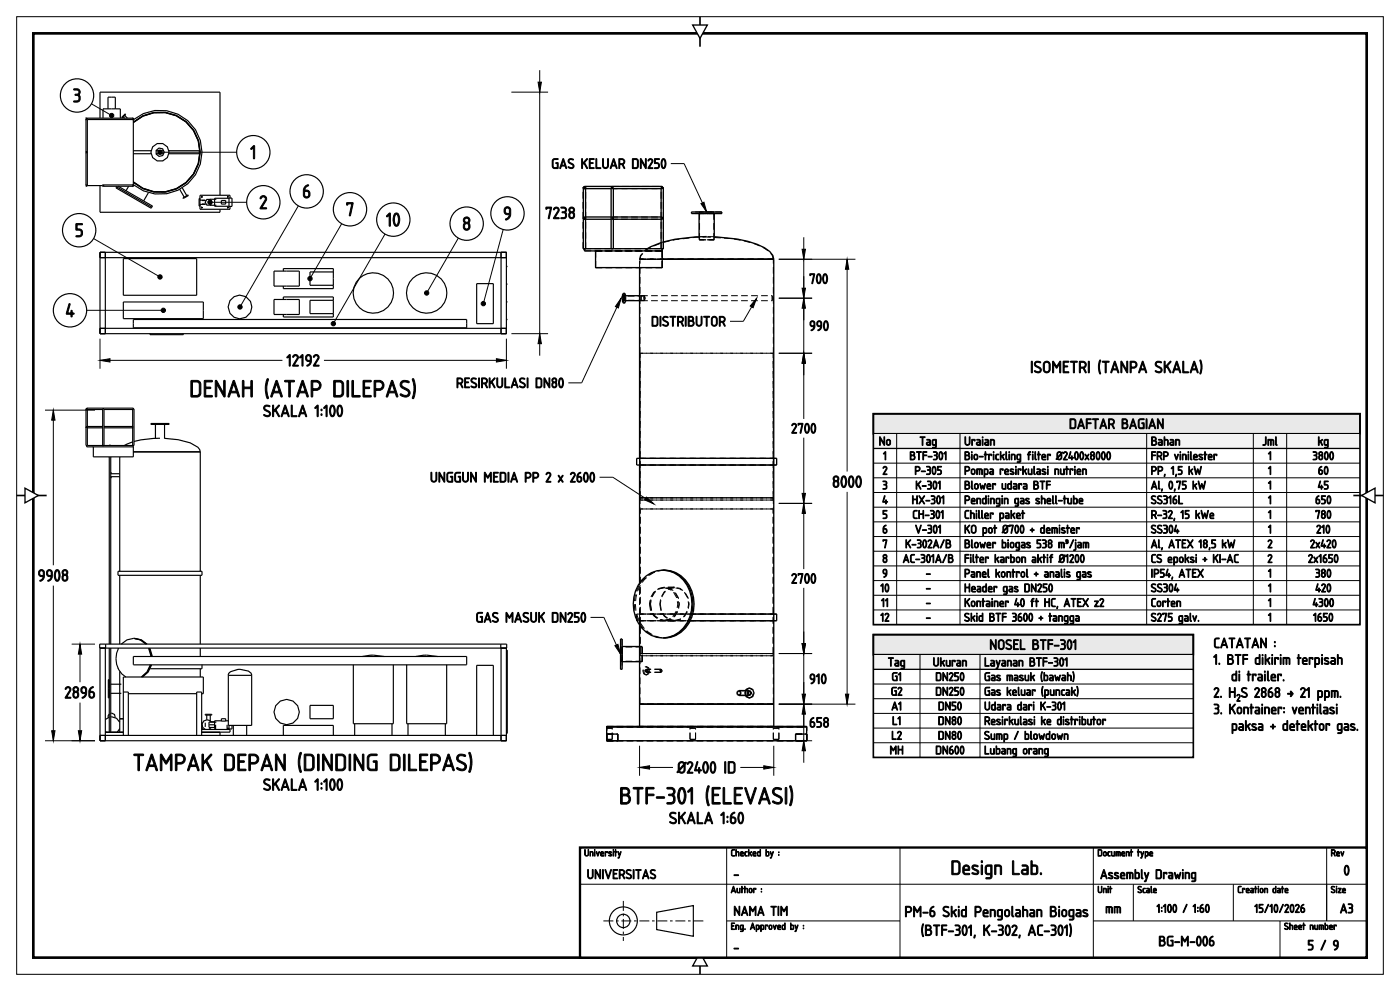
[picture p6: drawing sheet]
<svg xmlns="http://www.w3.org/2000/svg" width="420mm" height="297mm" viewBox="0 0 420 297" stroke-linecap="round" stroke-linejoin="round" font-family="sans-serif">
<path d="M5 5h410v287h-410z" fill="none" stroke="#000" stroke-width=".3"/>
<path d="M10 10h400v277h-400z" fill="none" stroke="#000" stroke-width=".8" stroke-linecap="butt"/>
<path d="M210 5v9" fill="none" stroke="#000" stroke-width=".5"/>
<path d="M207.8 7.5h4.4l-2.2 4z" fill="#fff" stroke="#000" stroke-width=".4"/>
<path d="M210 283v9" fill="none" stroke="#000" stroke-width=".5"/>
<path d="M210 285.5l2.2 4h-4.4z" fill="#fff" stroke="#000" stroke-width=".4"/>
<path d="M5 148.5h9" fill="none" stroke="#000" stroke-width=".5"/>
<path d="M7.5 146.3l4 2.2-4 2.2z" fill="#fff" stroke="#000" stroke-width=".4"/>
<path d="M406 148.5h9" fill="none" stroke="#000" stroke-width=".5"/>
<path d="M408.5 148.5l4-2.2v4.4z" fill="#fff" stroke="#000" stroke-width=".4"/>
<path d="M174 254h236v33h-236z" fill-rule="evenodd" fill="#fff"/>
<path d="M174 254h236v33h-236z" fill="none" stroke="#000" stroke-width=".7" stroke-linecap="butt"/>
<path d="M218 254v33M270 254v33M328 254v33M398 254v22M174 265h236M218 276h52M328 276h82M340 265v11M370 265v11M384 276v11" fill="none" stroke="#000" stroke-width=".3"/>
<g fill="none" stroke="#000" stroke-width=".35">
<path d="M197 273.4l11-2v9.2l-11-2z"/>
<circle cx="187" cy="276" r="4.2"/>
<circle cx="187" cy="276" r="2"/>
</g>
<path d="M181 276h30M187 270v12" fill="none" stroke="#000" stroke-width=".3" stroke-dasharray="3 .8 .8 .8" stroke-linecap="butt"/>
<path d="M262 124h146v6h-146z" fill-rule="evenodd" fill="#e9e9e9"/>
<path d="M262 124h146v6h-146z" fill="none" stroke="#000" stroke-width=".5"/>
<path d="M262 130h146v4.4h-146z" fill-rule="evenodd" fill="#f3f3f3"/>
<path d="M262 134.4h146" fill="none" stroke="#000" stroke-width=".4"/>
<g fill="none" stroke="#000" stroke-width=".3">
<path d="M262 138.8h146M269 130v57.2M288 130v57.2M344 130v57.2M376 130v57.2M386 130v57.2M262 143.2h146M262 147.6h146M262 152h146M262 156.4h146M262 160.8h146M262 165.2h146"/>
<path d="M262 169.6h146M262 174h146M262 178.4h146M262 182.8h146M262 187.2h146"/>
</g>
<path d="M262 124h146v63.2h-146z" fill="none" stroke="#000" stroke-width=".5"/>
<path d="M262 190.2h96v6h-96z" fill-rule="evenodd" fill="#e9e9e9"/>
<path d="M262 190.2h96v6h-96z" fill="none" stroke="#000" stroke-width=".5"/>
<path d="M262 196.2h96v4.4h-96z" fill-rule="evenodd" fill="#f3f3f3"/>
<g fill="none" stroke="#000" stroke-width=".4">
<path d="M175 56.2l.3-.3 .4 .3-.4 .3zM175 56.2h.7v18.3h-.7zM175.3 55.9h23.4v.6h-14.7v18h-.7v-18.3h.7M175.7 56.5h7.6M183.7 55.9v.6M198.3 56.2h.7v18.3h-.7v-18M175 65.4l.3-.4 .4 .4-.4 .3zM175.3 74.5v.7h23.4M175.7 74.5h23v5.7h-20v-5M175.7 65h7.6M175.7 65.7h7.6M184 65h14.7"/>
<path d="M184 65.7h14.7M198.3 72.7l-4.1 1.8M198.7 77.7h33.4zM207.4 63.5h9.2v.5h-9.2zM209.7 64v6.9M212 70.9l-3.4 .1-6.1 .7-3.5 .8M214.3 64v6.9a33.8 33.8 0 0 1 15.1 3.4l1.5 1.1 .9 1.2 .3 1.1M232.1 77.7v59.7M187.4 87.9a3.1 3.1 0 0 0 0 3M187.4 87.9h-.4a3.1 3.1 0 0 0 0 3h.4M187.4 87.9l.3 .7M187.7 90.1l-.3 .8"/>
<path d="M191.9 88.6h-4.5l-.2 .8 .2 .7h4.5M191.9 80.2v57.2M191 137.4h42v2h-42zM191.9 139.4v35.3M232.1 139.4v44.6M198.8 170.9a9.1 9.1 0 0 1 9.3 8.1 10.2 10.2 0 0 1-7 12l-2.3 .2M198.8 170.9a9.6 9.6 0 0 0-8.8 10.1 9.6 9.6 0 0 0 8.8 10.2M198.8 170.9a9.6 9.6 0 0 1 8.8 10.1 9.6 9.6 0 0 1-8.8 10.2M199.1 170.9a9.6 9.6 0 0 1 8.8 10.1 9.6 9.6 0 0 1-8.8 10.2M186.2 191.5h.4v9.1h-.4zM186.6 193.8h6.1M186.6 198.3h6.1"/>
<path d="M191 185.8l.1 .2M191.9 187.3v30.4M207.8 184h25.2v2h-25.9M232.1 186v31.7M182 217.7h60v4.3h-60zM182 217.8h60M191.9 211h40.2M221.7 208.4h1.9M221.7 207h1.9M224.8 207.1l.5 .6-.5 .6M224.9 206.2l-1.1 .4-.4 1.1 .4 1.1 1.1 .4M224.9 206.2l-.9 .4-.4 1.1 .4 1.1 .9 .4"/>
<path d="M224.9 206.2l.9 .4 .4 1.1-.4 1.1-.9 .4M224.9 207.1l.6 .6-.6 .6-.5-.6zM262 200.6h96M182 220h3.3v2M242 220h-3.3v2"/>
</g>
<g fill="none" stroke="#000" stroke-width=".3">
<path d="M153.4 27.6h11M161.9 21v85.6M30 101.5v9M30 108h54.7M97.2 108h54.7M151.9 101.5v9M153.4 100h11M13.5 122.9h15M16 122.9v46.5M16 175.5v46.5M276 196.2v30.8M294 196.2v30.8"/>
<path d="M262 205h96M262 209.4h96M262 213.8h96M262 218.2h96M13.5 222h15M262 222.6h96M262 227h96"/>
</g>
<path d="M262 190.2h96v36.8h-96z" fill="none" stroke="#000" stroke-width=".5"/>
<g fill="none" stroke="#000" stroke-width=".3" stroke-dasharray="2 1" stroke-linecap="butt">
<path d="M175 56.2h.7M175.3 55.9l.4 .3-.4 .3-.3-.3 .3-.3M175.3 55.9v.6M175.3 56.5v-.6M175.3 56.5h.4M175.7 56.2h-.7M183.3 56.5h15.4M183.7 55.9h15M183.7 56.5v-.6M183.7 56.5h.3M184 56.2h-.7M184 56.5v-.3"/>
<path d="M198.3 56.2h.7M198.3 56.5v-.3M198.7 55.9v.6M198.7 56.5v-.6M199 56.2h-.7M175 74.5h.7M175 74.5v-18.3M175.3 75.2v-.7M175.3 74.5h.4M175.3 75.2h23.4M175.3 74.5h23.4M175.3 65l.4 .4-.4 .3-.3-.3 .3-.4"/>
<path d="M175.3 65h.4M175.3 65v.7M175.3 65.7v-.7M175.3 65.7h.4M175.7 74.5h-.7M175.7 74.5v-18.3M178.7 75.2h20M183.3 65h15.4M183.3 65.7h15.4M183.7 65h.3M183.7 65v.7M183.7 65.7v-.7"/>
<path d="M183.7 65.7h.3M184 74.5h-.7M191.9 77.7h6.8M191.9 77.7l.2-1.1 2.1-2.1M192 77.7h40M192 77.7l.3-1.1 1.5-1.6a29.4 29.4 0 0 1 14.9-3.9l3.3-.1M198.3 74.5h.7M198.3 72.7l.7-.2M198.3 74.5v-18.3M198.7 75.2v-.7M198.7 65v.7M198.7 65.7v-.7"/>
<path d="M199 74.5v-18.3M199 74.5h-.7M209.7 64h4.6M209.7 71.9h4.6M209.7 71.9v-1M209.9 71.9h4.2M209.9 64h4.2M209.9 63.5h4.2M209.9 71.9v-7.9M209.9 64v-.5M214.1 71.9h-4.2M214.1 64h-4.2"/>
<path d="M214.1 71.9v-7.9M214.1 63.5h-4.2M214.1 64v-.5M214.3 70.9h-2.3M214.3 64h-4.6M214.3 71.9v-1M214.3 71.9h-4.6M216.6 64h-9.2M216.6 63.5h-9.2M232 77.7h-40M232 77.7l-.3-1.2-1.1-1.3a23.6 23.6 0 0 0-11.2-3.7l-7.4-.5M232.1 77.7h-40.2"/>
<path d="M178.7 80.2v-5M178.7 80.2h20M186.9 89.4l.1-.7M187 87.9a3.1 3.1 0 0 1 0 3M187 88.7l.2 .7-.2 .6M187 90l-.1-.6M187.2 89.4l.2-.7M187.4 88.6l.2 .8-.2 .7M187.4 88.7l.2 .7-.2 .6M187.4 90l-.2-.6M187.4 88.7h-.4M187.4 90h-.4"/>
<path d="M187.7 88.6v1.5M191.9 80.2v-2.5M192.3 88.6h39.4M192.3 88.6v1.5M192.3 90.1v-1.5M192.3 90.1h39.4M193.1 89.4l.2-.8M193.2 89.4l.1-.7M193.3 88.6l.2 .8-.2 .7M193.3 90.1l-.2-.7M193.3 88.7l.2 .7-.2 .6M193.3 90l-.1-.6"/>
<path d="M193.3 88.6h-1.4M193.3 90.1h-1.4M193.3 88.7h-5.9M193.3 90h-5.9M198.7 80.2v-5M231.7 88.6v1.5M231.7 90.1v-1.5M192.1 105.9h39.8M231.9 105.9h-39.8M191.9 137.4h40.2M191.9 139.4h40.2M191.9 139.4v-2"/>
<path d="M232.1 139.4v-2M232.1 137.4h-40.2M232.1 139.4h-40.2M233 137.4h-42M233 139.4h-42M192.1 152.5h39.8M192.1 149.2h39.8M192.1 149.9h39.8M192.1 149.2v-43.3M192.1 149.9v-.7M231.9 152.5h-39.8M231.9 149.2v-43.3"/>
<path d="M231.9 149.2h-39.8M231.9 149.9v-.7M231.9 149.9h-39.8M199.1 170.9a9.6 9.6 0 0 0-8.8 10.1M199.1 176.1a4.6 4.6 0 0 0-4.3 4.9M199.4 175.9a4.8 4.8 0 0 0-4.4 5.1M199.4 170.9a9.6 9.6 0 0 0-8.8 10.1M199.4 176.1a4.6 4.6 0 0 0-4.2 4.9M199.4 176.1h-.3M202.3 175.9a4.8 4.8 0 0 0-4.4 5.1M202.3 176.1a4.6 4.6 0 0 0-4.2 4.9M202.3 175.9h-2.9"/>
<path d="M202.3 176.1h-2.9M186.2 191.5v9.1M186.2 196v-2.1M186.2 193.9v4.3M186.2 198.2v-2.2M186.6 196v-2.2M186.6 193.8v4.5M186.6 198.3v-2.3M186.6 191.5v9.1M186.6 196v-2.1M186.6 193.9v4.3M186.6 198.2v-2.2"/>
<path d="M186.6 193.9h-.4M186.6 198.2h-.4M190.3 181a9.6 9.6 0 0 0 8.8 10.2M190.6 181a9.6 9.6 0 0 0 8.8 10.2M191 184h16.8M191 185.8v-1.8M191.1 186h16M191.9 184h40.2M191.9 186h40.2M191.9 187.3v-12.6M191.9 186v-2M192.1 195.9h39.8"/>
<path d="M192.1 196.5h39.8M192.1 195.9v-43.4M192.1 196.5v-.6M192.7 196v-2.2M192.7 193.8v4.5M192.7 198.3v-2.3M192.7 196v-2.1M192.7 193.9v4.3M192.7 198.2v-2.2M192.7 193.9h-6.1M192.7 198.2h-6.1M193.7 199.8l.7 .3 .2 .9"/>
<path d="M194 199.8l.6 .3 .3 .9M194 199.8h-.3M194.8 181a4.6 4.6 0 0 0 4.3 4.9M195 181a4.8 4.8 0 0 0 4.4 5.1M195.2 181a4.6 4.6 0 0 0 4.2 4.9M197.9 181a4.8 4.8 0 0 0 4.4 5.1M198.1 181a4.6 4.6 0 0 0 4.2 4.9M199.1 185.9a5 5 0 0 0 4.2-4.9 5 5 0 0 0-4.2-4.9M199.4 186.1a5.1 5.1 0 0 0 4.4-5.1 5.1 5.1 0 0 0-4.4-5.1M199.4 185.9a5 5 0 0 0 4.3-4.9 5 5 0 0 0-4.3-4.9M199.4 185.9h-.3M202.3 186.1a5.1 5.1 0 0 0 4.4-5.1 5.1 5.1 0 0 0-4.4-5.1"/>
<path d="M202.3 185.9a5 5 0 0 0 4.3-4.9 5 5 0 0 0-4.3-4.9M202.3 186.1h-2.9M202.3 185.9h-2.9M231.9 195.9v-43.4M231.9 195.9h-39.8M231.9 196.5v-.6M231.9 196.5h-39.8M232.1 186v-2M232.1 184h-40.2M232.1 186h-40.2M233 184h-42M233 186h-42"/>
<path d="M182 217.8h60M182 218.3h1.7M182 217.8v-.1M182 217.7h60M191.9 217.7h40.2M192 211h40M192 211v-133.3M193.7 202.3l-.6-.4-.3-.9 .3-.9 .6-.3M193.7 201.4l-.3-.4 .3-.4M193.7 200.6l.3 .4M194 201.5l-.4-.5 .4-.5M194 200.5l.3 .5"/>
<path d="M194 202.3l-.6-.4-.3-.9 .3-.9 .6-.3M194 201.4l-.3-.4 .3-.4M194 200.6l.3 .4M194 202.3h-.3M194 200.6h-.3M194 201.4h-.3M194 201l-.3 .4M194.3 201l-.3 .4M194.3 201l-.3 .5M194.6 201l-.2 .9-.7 .4M194.9 201l-.3 .9-.6 .4M198.3 201.5l-.3-.5 .3-.5"/>
<path d="M198.3 200.5l.4 .5M198.3 201.4l-.3-.4 .3-.4M198.3 200.6l.3 .4M198.3 200.5h-4.3M198.3 201.5h-4.3M198.3 200.6h-4.3M198.3 201.4h-4.3M198.6 201l-.3 .4M198.7 201l-.4 .5M207 218.3h1.7M221 207.7l.2 .5 .5 .2M221.1 207.7l.6 .6"/>
<path d="M221.7 208.4l.4-.2 .2-.5-.2-.5-.4-.2M221.7 207l-.5 .2-.2 .5M221.7 208.3l.5-.6-.5-.6M221.7 207.1l-.6 .6M221.7 208.3h3M221.7 207.1h3M223.6 208.4h1.1M223.6 207h1.1M224.1 207.7l.2 .5 .4 .2M224.2 207.7l.5 .6M224.7 208.4l.5-.2 .2-.5-.2-.5-.5-.2M224.7 207l-.4 .2-.2 .5"/>
<path d="M224.7 209.2l.9-.4 .4-1.1-.4-1.1-.9-.4M224.7 208.3h.1M224.7 207.1l-.5 .6M224.7 208.3h.2M224.7 207.1h.2M224.8 207.1h-.1M232 218.3h1.7M232 211h-40M232 211v-133.3M232.1 211h-40.2M232.1 217.7h-40.2M242 217.8v-.1"/>
<path d="M182 222v-4.2M182 222h60M182 221.6v-3.3M182 221.6h1.7M182 222v-2M182 222h3.3M182 220h3.3M183.7 221.6v-3.3M185.3 222v-2M207 221.6v-3.3M207 221.6h1.7M208.7 221.6v-3.3"/>
<path d="M232 221.6v-3.3M232 221.6h1.7M233.7 221.6v-3.3M238.7 222v-2M238.7 222h3.3M238.7 220h3.3M242 222v-4.2M242 222v-2"/>
</g>
<g fill="none" stroke="#000" stroke-width=".35">
<path d="M25.9 35.4l.3 .2-.3 .2zM26 35.6h-.2v20h.2M26 35.6h.2M26 35.6v-.2h14v.4M26 35.6v.2M30 35.4v-7.8h36v30.9M32.4 32.6h-1.5v2.8M32.4 32.6v-3.5h2.2v3.5M32.4 32.6h2.2M34.6 32.6h1.5v2.8M37 35l.4 .4M37.4 34.3l.2-.2 .1 .2-1 1-.2-.1z"/>
<path d="M37.4 34.6l.8 .8M39.9 35.4l.3 .2-.3 .2zM40 36.6a12.1 12.1 0 0 1 16.7 .7 12.1 12.1 0 0 1 0 16.7 12.1 12.1 0 0 1-16.7 .7M40 36.7a12 12 0 0 1 16.6 .6 12 12 0 0 1 0 16.6 12 12 0 0 1-16.6 .7M40 35.9a12.6 12.6 0 0 1 17.2 1.1 12.6 12.6 0 0 1 0 17.2 12.6 12.6 0 0 1-17.2 1.2M40 36.7a11.9 11.9 0 0 1 16.6 .6 11.9 11.9 0 0 1 0 16.6 11.9 11.9 0 0 1-16.6 .6M40 35.8v19.6M40 35.8h-13.8v19.8M25.9 55.4l.3 .2-.3 .2zM25.9 45.4l.3 .2-.3 .2zM26 55.6h.2M26.2 55.6h4.6"/>
<path d="M30 55.6v8h36v-.9M30.9 55.4l.3 .2-.3 .2zM31 55.6v.2h9v-.2M35 56l10.5 6.1M35.1 55.8l-.3 .5 10.6 6.1 .3-.7-10.2-5.9M38.6 55.8l-.8 1.4M39.9 55.4l.3 .2-.3 .2zM40 55.4v.2M40 55.4h-9v.2M40 46.1h5.3M40 45.2h5.3M44.5 57.7l-1.4 2.5"/>
<path d="M44.7 57.1l.1 .1M46.8 46.1h2.4M46.8 45.2h2.4M46.8 45.1l.9-.7 1.1 .2 .5 1-.5 1-1.1 .3-.9-.7zM50.7 45.2h9.1v.9h-9.1M53.6 56.2h.1M53.9 56.7l1.4 2.4M54.4 55.7v.1M54.7 56.3l1.3 2.3M54.9 59.3l1.5-.9 .1 .2-1.5 .9zM59.7 59.5l.3-.1v2.4h-.3zM60.5 58.9l.2 .1-.2 .1z"/>
<path d="M62.1 59.8h.9l.5 .8-.5 .9h-.9l-.5-.9zM63 59.7h1.9M68.3 58.9l.2 .1-.2 .1zM68.7 59.4v2.5h.9v-2.5h-5.2v2.4h4.3M69 59.4v-.9h-9v1.5l1.6 .1M30 75.6h121.9v24.4h-121.9zM30 77.2h121.9M31.6 75.6v24.4M37 77.5h22v11h-22zM60.5 62.1l.2 .1-.2 .1zM60.6 60.1h1.1M60.6 61.1h1.1"/>
<path d="M61.6 61.1l-1.6 .2v1.4h9v-.8M63 61.5h1.9M63.4 60.1h.2M63.4 61.1h.2M66.4 60.1h1.3v1.1h-1.3zM68.3 62.1l.2 .1-.2 .1zM150.3 75.6v24.4M151.9 79.7l.3 .2-.3 .1M30 98.4h121.9M37 90.5h24v5h-24zM40 95.8h100v2.4l-100 .1zM82.2 89.8h7.6v4.4h-7.6z"/>
<path d="M82.2 81.2h7.6v4.5h-7.6zM85 81.2v-.7h15v1M85 89.8v-.8h15v1M100 90v4M100 90h-7v4h7M100 81.5v4M100 81.5h-7v4h7M100 85.5v1h-15v-.8M100 94v1h-15v-.8M143 85h5v12h-5zM151.9 95.6l.3 .2-.3 .1M151.9 90.3l.3 .2-.3 .1"/>
<path d="M151.9 85l.3 .2-.3 .1M45 100v.3h10v-.3M25.8 122.5h.4v11h-.4zM26 122.3l.2 .3h-.4zM26 127.8l.2 .3h-.4zM26 122.3h14v.4h-8.8v10.8h-.4v-11h.4M26 133.5v.4h14M26.2 133.5h13.8v3.4h-12v-3M26.2 127.8h4.6M26.2 122.7h4.6M26.2 128.2h4.6M31 122.3v.4"/>
<path d="M31.2 127.8h8.8M31.2 128.2h8.8M32.8 133.5h.4M32.8 136.9v56.1M33.2 136.9v56.1M35.9 136.9v34.3M39.8 122.5h.4v11h-.4v-10.8M39.8 132.4l-2.5 1.1M40 135.4h20.1zM45.3 126.9h5.4v.3h-5.4zM46.6 127.2v4.2M48 131.3l-5.7 .5-2.1 .5"/>
<path d="M49.4 131.4l4.1 .4 3.6 .9 2.3 1.3 .5 .7 .2 .7M49.4 127.2v4.2M60.1 135.4v35.8M33.2 141.5l.2 .5M33.2 142h2.7M33.2 142.9h2.7M33.4 142.9l-.2 .4M35.4 171.2h25.2v1.2h-25.2zM35.9 172.4v20.6M60.1 172.4v20.6M29.9 193h122.1v1.2h-122.1zM30 194.2v27.8h121.9v-27.8"/>
<path d="M31.6 194.2v27.8M31.7 193v1.2M32.8 194.2v25.2M33.2 194.2v25.2M35.6 194.2a6.6 6.6 0 0 0 2.1 8.7M40 199.2v-2.4h100v2.4M40 199.3h100M40.1 191.3l2.3 .5 1.7 1.2M40.1 191.3l2 .5 1.6 1.2M40.1 191.3l-2 .5-1.7 1.2M40.3 191.3l1.9 .5 1.7 1.2M44.6 194.2l.7 2.6"/>
<path d="M44.8 194.2l.7 2.6M45 194.2l.7 2.6M45.1 199.3l-1 2.1-1.7 1.5M45.3 199.3l-1 2.1-1.7 1.5M45.5 199.3l-1 2.1-1.7 1.5M60.1 194.2v2.6M60.6 199.3v1.1h-15.6M106 199.3v17.6h12v-17.6M108.7 196.8l3.3-.5 3.3 .5M122 199.3v17.6h12v-17.6M124.7 196.8l3.3-.5 3.3 .5M150.2 193v1.2"/>
<path d="M150.3 194.2v27.8M151.9 194.8h.3v25h-.3M31.6 219.5h5.4M31.6 219.4h5.4M31.6 219.2l.2 .2M32.5 203.7h.3v5.5h-.3zM32.8 214l-.3 .5-.1 .6M32.8 214.9l-1.2 .7M33.2 214.8l1.8 .5 .9 1.2M33.2 213.8l1.2 .3 .2 1M33.2 205.1h3.2M33.2 207.8h3.2"/>
<path d="M35.4 200.3l.1 .1M35.9 215.4h1.1M35.9 218.4l-.7 1M35.9 201.2v18.2M37 207.4v-4.5h24v5h-.5M37 207.4v13M37 207.4h1.5v13M38.5 207.9h20.5M60.1 200.4v2.5M60.5 218.2h.2M60.5 218.6h8.5v.8h-8.5M60.5 219.5h5.5"/>
<path d="M60.5 217.9h.2M60.5 216.6h.2M60.7 218.2v.4M61.6 214.1h1.9v.2h-1.9zM61.6 216.6v1.3M62 214.3v1.4M62.8 217.2h1.6M62.8 216.3v.1M63.1 214.3v1.8M63.3 216.3h1.1M63.4 216.4l-.6-.5-.7-.2-1 .4-.5 .8 .2 1.1 .8 .6M63.4 218l-.8 .6"/>
<path d="M64.7 217.2v1.4M64.9 216.4h-2.2v1.6h2M66 219.4v1M66.4 216h-2v2.4h.3M66.4 215.4h1.3v.7h-1.3zM67.7 216h.8M68.1 217.2v1.4M68.1 218.4h.2M68.3 218.6v-.4h.2v.4M68.4 202.4l.3-.7a5.4 5.4 0 0 1 6.6 0l.3 .7M68.4 202.4h7.2M68.5 202.4v15h7v-15"/>
<path d="M68.5 218.4h.2M68.7 217.4v1.1l.9-.1v-1M70 217.4v3M74 217.4v3M93 211.4h7v4h-7zM106.4 216.9v3.5M117.6 216.9v3.5M122.4 216.9v3.5M133.6 216.9v3.5M30 220.4h121.9M59 220.4v-13h1.5v13M85 220.4v-3h15v3"/>
<path d="M143 220.4v-21h5v21"/>
<circle cx="48" cy="45.6" r="2.73"/>
<circle cx="72" cy="92" r="3.6"/>
<circle cx="112" cy="87.8" r="6.1"/>
<circle cx="128" cy="87.8" r="6.1"/>
<circle cx="86" cy="213.4" r="3.8"/>
</g>
<path d="M161.4 24.6h1l-.5 3zM30 108l3-.5v1zM148.9 107.5l3 .5-3 .5zM161.9 100l.5 3h-1zM16 122.9l.5 3h-1zM15.5 219h1l-.5 3z" fill="#000" stroke="#000" stroke-width=".3"/>
<path d="M10.5 169.9h11v5.1h-11z" fill-rule="evenodd" fill="#fff"/>
<path d="M21.5 193h7M24 193v11.5M24 210.6v11.4M21.5 222h7" fill="none" stroke="#000" stroke-width=".3"/>
<path d="M24 193l.5 3h-1zM23.5 219h1l-.5 3z" fill="#000" stroke="#000" stroke-width=".3"/>
<path d="M18.5 205h11v5.1h-11z" fill-rule="evenodd" fill="#fff"/>
<path d="M233.6 77.7h23M254.1 77.7v63.6M254.1 147.4v63.6M233.6 211h23M191.9 223.5v9M191.9 230h10M222.1 230h10M232.1 223.5v9" fill="none" stroke="#000" stroke-width=".3"/>
<path d="M254.1 77.7l.5 3h-1zM253.6 208h1l-.5 3zM191.9 230l3-.5v1zM229.1 229.5l3 .5-3 .5z" fill="#000" stroke="#000" stroke-width=".3"/>
<path d="M248.8 141.8h10.7v5.1h-10.7z" fill-rule="evenodd" fill="#fff"/>
<path d="M233.6 150.9h10M241.1 150.9v19.7M241.1 176.2v52.4M233.6 195.9h10M233.6 211h10M233.6 222h10" fill="none" stroke="#000" stroke-width=".3"/>
<path d="M241.1 150.9l.5 3h-1zM240.6 192.9h1l-.5 3zM240.6 208h1l-.5 3zM241.1 211l.5 3h-1zM241.1 222l.5 3h-1z" fill="#000" stroke="#000" stroke-width=".3"/>
<path d="M236.5 171.1h9.3v4.6h-9.3z" fill-rule="evenodd" fill="#fff"/>
<path d="M233.6 105.9h10M241.1 105.9v19.7M241.1 131.2v19.7M233.6 150.9h10" fill="none" stroke="#000" stroke-width=".3"/>
<path d="M241.1 105.9l.5 3h-1zM240.6 147.9h1l-.5 3z" fill="#000" stroke="#000" stroke-width=".3"/>
<path d="M236.5 126.1h9.3v4.6h-9.3z" fill-rule="evenodd" fill="#fff"/>
<path d="M233.6 77.7h10M241.1 71.1v41.4M233.6 89.4h10M233.6 105.9h10" fill="none" stroke="#000" stroke-width=".3"/>
<path d="M240.6 74.7h1l-.5 3zM240.6 86.4h1l-.5 3zM241.1 89.4l.5 3h-1zM241.1 105.9l.5 3h-1z" fill="#000" stroke="#000" stroke-width=".3"/>
<circle cx="76" cy="45.6" r="5" fill="#fff" stroke="#000" stroke-width=".35"/>
<path d="M48 45.6h23" fill="none" stroke="#000" stroke-width=".3"/>
<circle cx="48" cy="45.6" r=".65" fill="#000" stroke="#000" stroke-width=".3"/>
<circle cx="79" cy="60.6" r="5" fill="#fff" stroke="#000" stroke-width=".35"/>
<path d="M63 60.6h11" fill="none" stroke="#000" stroke-width=".3"/>
<circle cx="63" cy="60.6" r=".65" fill="#000" stroke="#000" stroke-width=".3"/>
<circle cx="23.1" cy="28.6" r="5" fill="#fff" stroke="#000" stroke-width=".35"/>
<path d="M27.4 31.1l6.1 3.5" fill="none" stroke="#000" stroke-width=".3"/>
<circle cx="33.5" cy="34.6" r=".65" fill="#000" stroke="#000" stroke-width=".3"/>
<circle cx="21" cy="93" r="5" fill="#fff" stroke="#000" stroke-width=".35"/>
<path d="M26 93h23" fill="none" stroke="#000" stroke-width=".3"/>
<circle cx="49" cy="93" r=".65" fill="#000" stroke="#000" stroke-width=".3"/>
<circle cx="23.8" cy="69" r="5" fill="#fff" stroke="#000" stroke-width=".35"/>
<path d="M28.1 71.5l19.9 11.5" fill="none" stroke="#000" stroke-width=".3"/>
<circle cx="48" cy="83" r=".65" fill="#000" stroke="#000" stroke-width=".3"/>
<circle cx="92" cy="57.4" r="5" fill="#fff" stroke="#000" stroke-width=".35"/>
<path d="M89.5 61.7l-17.5 30.3" fill="none" stroke="#000" stroke-width=".3"/>
<circle cx="72" cy="92" r=".65" fill="#000" stroke="#000" stroke-width=".3"/>
<circle cx="105" cy="62.7" r="5" fill="#fff" stroke="#000" stroke-width=".35"/>
<path d="M102.5 67l-9.5 16.5" fill="none" stroke="#000" stroke-width=".3"/>
<circle cx="93" cy="83.5" r=".65" fill="#000" stroke="#000" stroke-width=".3"/>
<circle cx="140" cy="67" r="5" fill="#fff" stroke="#000" stroke-width=".35"/>
<path d="M137.5 71.4l-9.5 16.4" fill="none" stroke="#000" stroke-width=".3"/>
<circle cx="128" cy="87.8" r=".65" fill="#000" stroke="#000" stroke-width=".3"/>
<circle cx="152.2" cy="64" r="5" fill="#fff" stroke="#000" stroke-width=".35"/>
<path d="M151 68.8l-6 22.2" fill="none" stroke="#000" stroke-width=".3"/>
<circle cx="145" cy="91" r=".65" fill="#000" stroke="#000" stroke-width=".3"/>
<circle cx="118" cy="65.8" r="5" fill="#fff" stroke="#000" stroke-width=".35"/>
<path d="M201.2 49h4l6.8 14.5M115.5 70.2l-15.5 26.8M186.3 89.4l-11.8 25.3h-4M227 89.4l-4 6.9h-4M179.9 143h4l12.3 8M177.2 185h4l5 11" fill="none" stroke="#000" stroke-width=".3"/>
<g fill="#000" stroke="#000" stroke-width=".3">
<path d="M210.3 61l.9-.4 .8 2.9zM186.3 89.4l-.8 2.9-.9-.4zM227 89.4l-1.1 2.8-.8-.5zM193.9 149l2.3 2-2.8-1.2zM184.5 193.5l.9-.4 .8 2.9z"/>
<circle cx="100" cy="97" r=".65"/>
</g>
<g font-size="6.8">
<text x="56.8" y="119">DENAH (ATAP DILEPAS)</text>
<text x="39.8" y="231">TAMPAK DEPAN (DINDING DILEPAS)</text>
<text x="185.7" y="241">BTF-301 (ELEVASI)</text>
</g>
<text font-size="5.7" x="285.1" y="262.2">Design Lab.</text>
<g font-size="5.4">
<text x="21.8" y="30.6">3</text>
<text x="75.1" y="47.6">1</text>
<text x="90.7" y="59.4">6</text>
<text x="77.7" y="62.6">2</text>
<text x="103.7" y="64.7">7</text>
<text x="150.9" y="66">9</text>
<text x="22.4" y="71">5</text>
<text x="115.8" y="67.8">10</text>
<text x="138.6" y="69">8</text>
<text x="19.6" y="95">4</text>
</g>
<g font-size="4.7">
<text x="163.5" y="65.6">7238</text>
<text x="85.9" y="109.7">12192</text>
<text x="309" y="111.8">ISOMETRI (TANPA SKALA)</text>
<text x="78.9" y="124.9">SKALA 1:100</text>
<text x="249.6" y="146.1">8000</text>
<text x="11.3" y="174.2">9908</text>
<text x="19.3" y="209.3">2896</text>
<text x="203.1" y="231.8">Ø2400 ID</text>
<text x="78.9" y="236.9">SKALA 1:100</text>
<text x="200.6" y="246.9">SKALA 1:60</text>
</g>
<g font-size="4.3">
<text x="271.3" y="274.8">PM-6 Skid Pengolahan Biogas</text>
<text x="276.2" y="280.4">(BTF-301, K-302, AC-301)</text>
</g>
<g font-size="4.1">
<text x="165.4" y="50.5">GAS KELUAR DN250</text>
<text x="242.7" y="85">700</text>
<text x="195.3" y="97.8">DISTRIBUTOR</text>
<text x="242.7" y="99.1">990</text>
<text x="136.8" y="116.2">RESIRKULASI DN80</text>
<text x="237.3" y="129.9">2700</text>
<text x="320.7" y="128.5">DAFTAR BAGIAN</text>
<text x="129" y="144.5">UNGGUN MEDIA PP 2 x 2600</text>
<text x="237.3" y="174.9">2700</text>
<text x="142.7" y="186.5">GAS MASUK DN250</text>
<text x="296.8" y="194.7">NOSEL BTF-301</text>
<text x="364" y="194.2">CATATAN :</text>
<text x="364" y="199.1">1. BTF dikirim terpisah</text>
<text x="242.7" y="205">910</text>
<text x="364" y="209">2. H S 2868 → 21 ppm.</text>
<text x="369.3" y="204.1">di trailer.</text>
<text x="364" y="214">3. Kontainer: ventilasi</text>
<text x="242.7" y="218">658</text>
<text x="369.3" y="219">paksa + detektor gas.</text>
<text x="403" y="262.3">0</text>
<text x="347.5" y="283.6">BG-M-006</text>
<text x="392.2" y="284.8">5 / 9</text>
</g>
<g font-size="3.8">
<text x="176" y="263.4">UNIVERSITAS</text>
<text x="220" y="263.4">-</text>
<text x="330" y="263.4">Assembly Drawing</text>
<text x="220" y="274.4">NAMA TIM</text>
<text x="331.6" y="273.7">mm</text>
<text x="401.9" y="273.7">A3</text>
<text x="220" y="285.4">-</text>
</g>
<g font-size="3.5">
<text x="263.6" y="133.5">No</text>
<text x="275.8" y="133.5">Tag</text>
<text x="289.2" y="133.5">Uraian</text>
<text x="345.2" y="133.5">Bahan</text>
<text x="378.7" y="133.5">Jml</text>
<text x="395.2" y="133.5">kg</text>
<text x="266.3" y="199.7">Tag</text>
<text x="279.8" y="199.7">Ukuran</text>
<text x="295.2" y="199.7">Layanan BTF-301</text>
</g>
<g font-size="3.4">
<text x="264.9" y="137.8">1</text>
<text x="272.8" y="137.8">BTF-301</text>
<text x="289.2" y="137.8">Bio-trickling filter Ø2400x8000</text>
<text x="345.2" y="137.8">FRP vinilester</text>
<text x="380.4" y="137.8">1</text>
<text x="393.7" y="137.8">3800</text>
<text x="264.7" y="142.3">2</text>
<text x="274.3" y="142.3">P-305</text>
<text x="289.2" y="142.3">Pompa resirkulasi nutrien</text>
<text x="345.2" y="142.3">PP, 1,5 kW</text>
<text x="380.4" y="142.3">1</text>
<text x="395.4" y="142.3">60</text>
<text x="264.7" y="146.6">3</text>
<text x="274.6" y="146.6">K-301</text>
<text x="289.2" y="146.6">Blower udara BTF</text>
<text x="345.2" y="146.6">Al, 0,75 kW</text>
<text x="380.4" y="146.6">1</text>
<text x="395.3" y="146.6">45</text>
<text x="264.6" y="151.1">4</text>
<text x="264.7" y="155.4">5</text>
<text x="273.5" y="151.1">HX-301</text>
<text x="273.7" y="155.4">CH-301</text>
<text x="289.2" y="151.1">Pendingin gas shell-tube</text>
<text x="289.2" y="155.4">Chiller paket</text>
<text x="345.2" y="151.1">SS316L</text>
<text x="345.2" y="155.4">R-32, 15 kWe</text>
<text x="380.4" y="151.1">1</text>
<text x="380.4" y="155.4">1</text>
<text x="394.5" y="155.4">780</text>
<text x="394.5" y="151.1">650</text>
<text x="264.7" y="159.8">6</text>
<text x="274.5" y="159.8">V-301</text>
<text x="289.2" y="159.8">KO pot Ø700 + demister</text>
<text x="345.2" y="159.8">SS304</text>
<text x="380.4" y="159.8">1</text>
<text x="394.8" y="159.8">210</text>
<text x="264.7" y="164.3">7</text>
<text x="271.5" y="164.3">K-302A/B</text>
<text x="289.2" y="164.3">Blower biogas 538 m³/jam</text>
<text x="345.2" y="164.3">Al, ATEX 18,5 kW</text>
<text x="380.2" y="164.3">2</text>
<text x="393" y="164.3">2x420</text>
<text x="264.6" y="168.6">8</text>
<text x="264.6" y="173.1">9</text>
<text x="270.8" y="168.6">AC-301A/B</text>
<text x="277.7" y="173.1">-</text>
<text x="289.2" y="168.6">Filter karbon aktif Ø1200</text>
<text x="289.2" y="173.1">Panel kontrol + analis gas</text>
<text x="345.2" y="168.6">CS epoksi + KI-AC</text>
<text x="345.2" y="173.1">IP54, ATEX</text>
<text x="380.2" y="168.6">2</text>
<text x="380.4" y="173.1">1</text>
<text x="392.4" y="168.6">2x1650</text>
<text x="394.5" y="173.1">380</text>
<text x="264.1" y="177.4">10</text>
<text x="277.7" y="177.4">-</text>
<text x="289.2" y="177.4">Header gas DN250</text>
<text x="345.2" y="177.4">SS304</text>
<text x="380.4" y="177.4">1</text>
<text x="394.5" y="177.4">420</text>
<text x="264.3" y="181.9">11</text>
<text x="277.7" y="181.9">-</text>
<text x="289.2" y="181.9">Kontainer 40 ft HC, ATEX z2</text>
<text x="345.2" y="181.9">Corten</text>
<text x="380.4" y="181.9">1</text>
<text x="393.7" y="181.9">4300</text>
<text x="264.1" y="186.3">12</text>
<text x="277.7" y="186.3">-</text>
<text x="289.2" y="186.3">Skid BTF 3600 + tangga</text>
<text x="345.2" y="186.3">S275 galv.</text>
<text x="380.4" y="186.3">1</text>
<text x="393.9" y="186.3">1650</text>
<text x="267.2" y="208.4">G2</text>
<text x="267.4" y="204.1">G1</text>
<text x="280.6" y="204.1">DN250</text>
<text x="280.6" y="208.4">DN250</text>
<text x="295.2" y="204.1">Gas masuk (bawah)</text>
<text x="295.2" y="208.4">Gas keluar (puncak)</text>
<text x="267.4" y="212.9">A1</text>
<text x="281.4" y="212.9">DN50</text>
<text x="295.2" y="212.9">Udara dari K-301</text>
<text x="267.4" y="221.6">L2</text>
<text x="267.6" y="217.2">L1</text>
<text x="281.3" y="217.2">DN80</text>
<text x="281.3" y="221.6">DN80</text>
<text x="295.2" y="217.2">Resirkulasi ke distributor</text>
<text x="295.2" y="221.6">Sump / blowdown</text>
<text x="266.9" y="226.1">MH</text>
<text x="280.6" y="226.1">DN600</text>
<text x="295.2" y="226.1">Lubang orang</text>
<text x="347" y="273.5">1:100 / 1:60</text>
<text x="376.3" y="273.5">15/10/2026</text>
</g>
<text font-size="2.8" x="370.9" y="210.2">2</text>
<g font-size="2.7">
<text x="175.2" y="256.6">University</text>
<text x="219.2" y="256.6">Checked by :</text>
<text x="329.2" y="256.6">Document type</text>
<text x="399.2" y="256.6">Rev</text>
<text x="219.2" y="267.6">Author :</text>
<text x="329.2" y="267.6">Unit</text>
<text x="341.2" y="267.6">Scale</text>
<text x="371.2" y="267.6">Creation date</text>
<text x="399.2" y="267.6">Size</text>
<text x="219.2" y="278.6">Eng. Approved by :</text>
<text x="385.2" y="278.6">Sheet number</text>
</g>
</svg>
